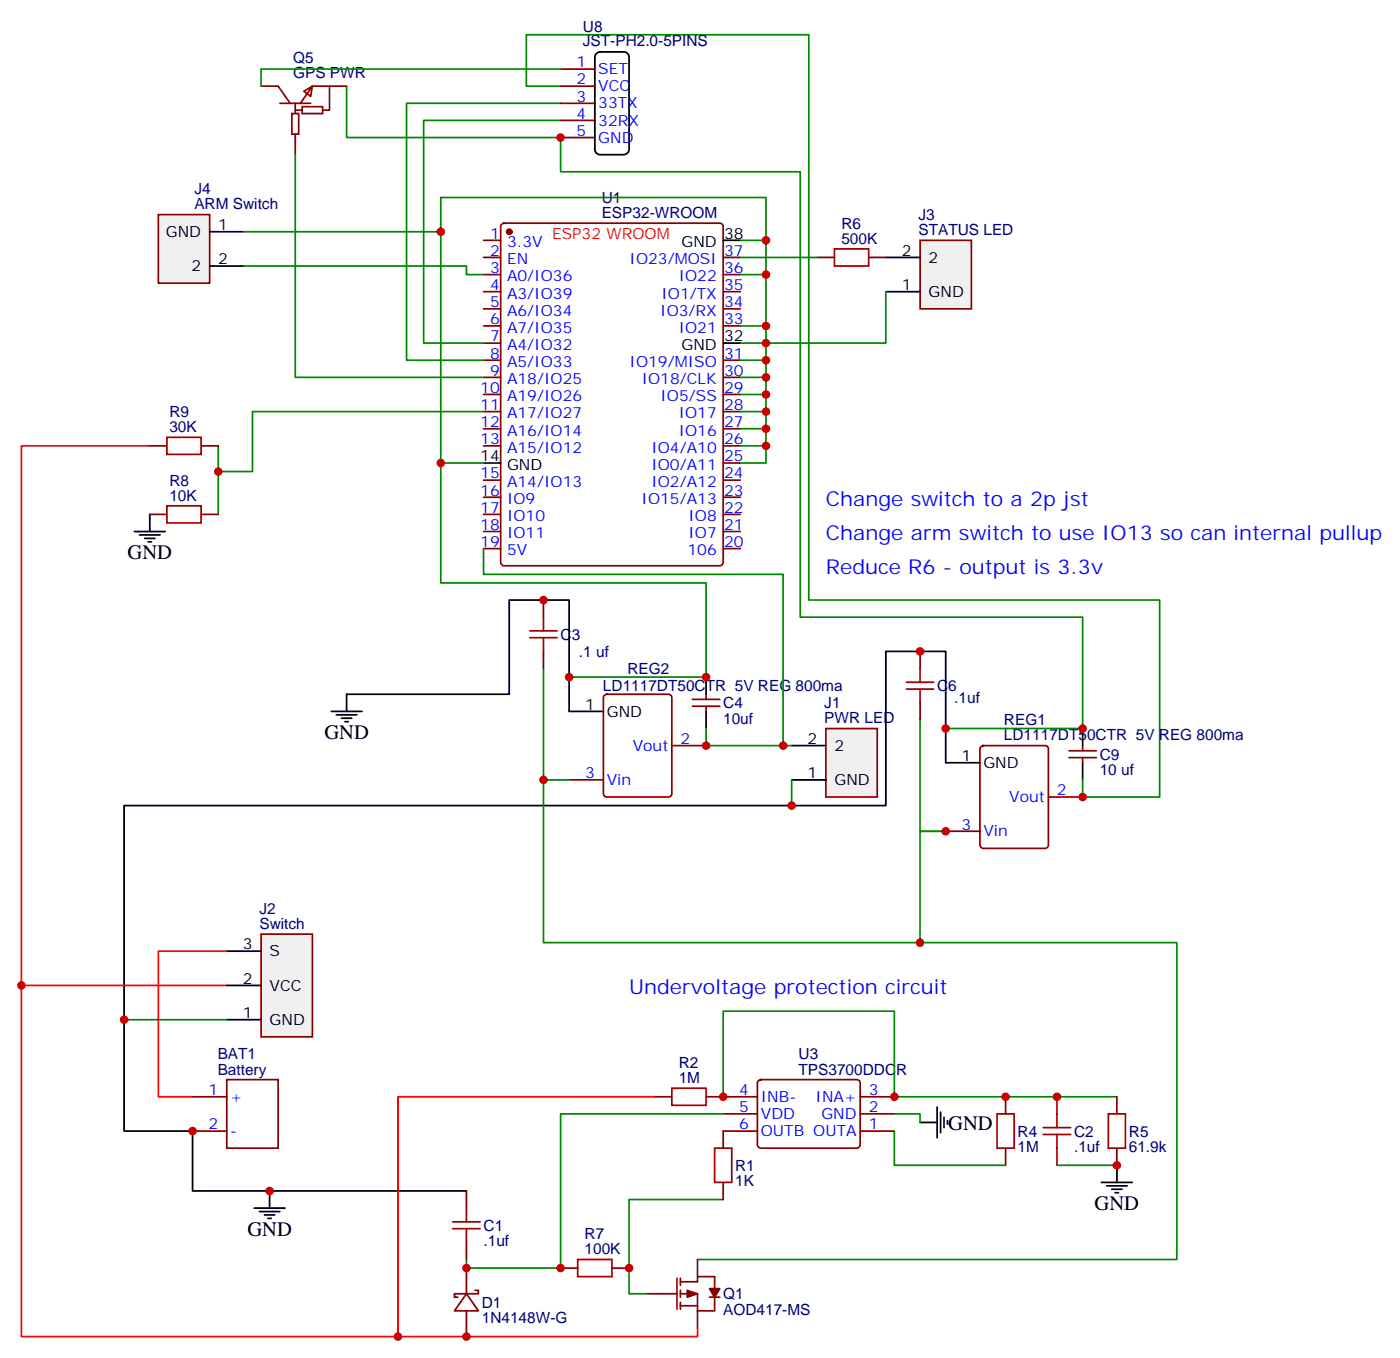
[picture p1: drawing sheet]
<svg xmlns="http://www.w3.org/2000/svg" width="289mm" height="280mm" viewBox="0 0 289 280" stroke-linecap="round" stroke-linejoin="round" font-family="sans-serif">
<g fill="none" stroke="#870000" stroke-width=".35">
<path d="M99.7 49.5h3.5M99.7 53h3.5M99.7 56.6h3.5M103.4 46.2l.5-.2h44.4a.71 .71 0 0 1 .7 .7v69.1a.76 .76 0 0 1-.7 .7h-44.4a.76 .76 0 0 1-.7-.7v-69.1zM149 53h3.6M149 56.6h3.6M99.7 60.1h3.5M99.7 63.6h3.5M99.7 67.1h3.5M99.7 70.7h3.5M99.7 74.2h3.5M99.7 77.7h3.5"/>
<path d="M149 60.1h3.6M149 63.6h3.6M149 67.1h3.6M149 74.2h3.6M149 77.7h3.6M99.7 81.2h3.5M99.7 84.8h3.5M99.7 88.3h3.5M99.7 91.8h3.5M99.7 98.9h3.5M149 81.2h3.6M149 84.8h3.6"/>
<path d="M149 88.3h3.6M149 91.8h3.6M149 98.9h3.6M149 95.4h3.6M99.7 102.4h3.5M99.7 105.9h3.5M99.7 109.5h3.5M99.7 113h3.5M149 102.4h3.6M149 105.9h3.6M149 109.5h3.6M149 113h3.6"/>
<path d="M39.7 225.9h7M39.7 232.9h7M46.7 222.4h10.6v14.1h-10.6zM134.9 225.9h3.6M145.5 225.9h3.5"/>
</g>
<circle cx="105" cy="47.7" r=".53" fill="#870000" stroke="#870000" stroke-width=".35"/>
<g fill="none" stroke="#000" stroke-width=".35">
<path d="M149 49.5h3.6M149 70.7h3.6M99.7 95.4h3.5M27.7 109.5h6.3M28.8 110.2h4.2M29.8 110.9h2.1M30.5 111.6h.7M30.9 105.9v3.6M182.6 134.2v31.7h-157v67h14.1v12.4h56.4M68.3 146.5h6.3M69.3 147.2h4.3M70.4 147.9h2.1"/>
<path d="M71.1 148.6h.7M71.4 143v3.5M52.4 248.8h6.3M53.4 249.5h4.3M54.5 250.2h2.1M55.2 250.9h.7M55.6 245.3v3.5"/>
</g>
<path d="M115.5 17.7h-7v-10.5h58.2v116.4h72.3v40.5h-15.9M115.5 21.3h-31.7v52.9h15.9M115.5 24.8h-28.2v45.9h12.4M152.6 49.5h5.3v21.2h-5.3M157.9 49.5v-8.8h-67.1v54.7h8.9M45 91.8v14.1M99.7 84.8h-47.7v12.3h-7M194.9 171.2h-5.3v22.9h52.9v65.3h-98.7" fill="none" stroke="#008700" stroke-width=".35"/>
<path d="M138.5 224.1h7v3.5h-7z" fill="none" stroke="#a10000" stroke-width=".35"/>
<path d="M30.9 91.8h-26.5v111.2h42.3" fill="none" stroke="#f00" stroke-width=".35"/>
<path d="M53.8 192.4h10.6v21.1h-10.6z" fill="#f0f0f0" stroke="#870000" stroke-width=".35"/>
<g fill="none" stroke="#000" stroke-width=".35">
<path d="M122.8 11.1l.8-.4h5a1.06 1.06 0 0 1 1 1v19.1a1.13 1.13 0 0 1-1 1.1h-5a1.13 1.13 0 0 1-1-1.1v-19.1zM145.5 139.5v3.5M182.6 134.2h12.3v22.9h7.1M71.4 143h33.6v-19.4h12.3v22.9h7.1M145.5 146.5v3.5M223.1 150v3.6M223.1 157.1v3.5M46.7 195.9h7.1M46.7 210h7.1M46.7 203h7.1M189.6 231.2h3.5M193.1 228v6.4"/>
<path d="M193.9 229.1v4.2M194.6 230.1v2.1M195.3 230.8v.7M230.2 240v3.5M227 243.5h6.4M228.1 244.2h4.2M229.1 244.9h2.1M229.8 245.6h.7"/>
</g>
<g fill="none" stroke="#008700" stroke-width=".35">
<path d="M71.4 17.7v10.6h44.1v7.1h49.4v91.7h58.2v22.9h-28.2M115.5 14.2h-61.7v3.5M60.9 31.9v45.8h38.8M152.6 56.6h5.3M152.6 67.1h5.3M157.9 70.7v3.5h-5.3M157.9 74.2v3.5h-5.3M157.9 77.7v3.5h-5.3M90.8 95.4v24.7h54.7v19.4h-28.2M157.9 81.2v3.6h-5.3M157.9 84.8v3.5h-5.3M157.9 88.3v3.5h-5.3"/>
<path d="M157.9 91.8v3.6h-5.3M99.7 113v5.3h61.7v35.3h-15.9v-3.6M112 137.7v22.9M189.6 148.3v22.9h5.3M117.3 160.6h-5.3v33.5h77.6M223.1 160.6v3.5M25.6 210h21.1M149 229.4h-33.5v31.8h-19.4v-1.8M149 225.9v-17.7h35.3v17.7h45.9M184.3 229.4h5.3v1.8M184.3 232.9v7.1h23M217.8 240h12.4"/>
<path d="M149 247.1h-19.4v19.4h3.6"/>
</g>
<path d="M46.7 195.9h-14.1v30h7.1M4.4 203v72.3h139.4v-1.8M134.9 225.9h-52.9v49.4" fill="none" stroke="#f00" stroke-width=".35"/>
<g fill="none" stroke="#870000" stroke-width=".35">
<path d="M53.8 17.7h3.5l2.5 3.6M62.6 18.8l1.8-1.1-.4 2.2zM67.9 17.7h3.5M115.5 14.2h7.1M115.5 17.7h7.1M57.7 21.3h6.3M60.1 23.4h1.5v4.2h-1.5zM60.9 21.3v2.1M60.9 27.6v4.3M60.9 22.7h1.4M61.9 21.3l2.5-3.6h3.5v5h-1.4M62.3 22h4.2v1.4h-4.2z"/>
<path d="M115.5 21.3h7.1M115.5 24.8h7.1M115.5 28.3h7.1M112 123.6v3.5M112 134.2v3.5M189.6 134.2v3.5M124.6 143.2l.5-.2h12.7a.71 .71 0 0 1 .7 .7v19.7a.76 .76 0 0 1-.7 .7h-12.7a.76 .76 0 0 1-.7-.7v-19.7zM138.5 153.6h7M142.7 144h5.6M142.7 145.5h5.6M145.5 143v1M145.5 145.5v1"/>
<path d="M189.6 144.7v3.6M202.2 153.8l.5-.2h12.7a.71 .71 0 0 1 .7 .7v19.7a.76 .76 0 0 1-.7 .7h-12.7a.76 .76 0 0 1-.7-.7v-19.7zM220.3 154.6h5.7M220.3 156h5.7M223.1 153.6v1M223.1 156v1.1M117.3 160.6h7.1M194.9 171.2h7.1M216.1 164.1h7M149 229.4h7.1M149 225.9h7.1M156.1 232.9h-7.1v3.6"/>
<path d="M156.3 222.6l.5-.2h19.8a.71 .71 0 0 1 .7 .7v12.7a.76 .76 0 0 1-.7 .7h-19.8a.76 .76 0 0 1-.7-.7v-12.7zM177.3 232.9h7M177.3 229.4h7M177.3 225.9h7M207.3 225.9v3.5M207.3 236.5v3.5M217.8 225.9v3.5M217.8 236.5v3.5M230.2 225.9v3.5M230.2 236.5v3.5M96.1 245.3v3.5M96.1 255.9v3.5"/>
<path d="M143.8 259.4v3.5M149 243.5v3.6M96.1 266.5l2.5 3.5h-4.9zM96.1 261.2v5.3M96.1 270v5.3M97.9 265.7h.7v.8h-4.9v.7h.7M115.5 261.2h3.6M126.1 261.2h3.5M133.2 266.5h6.3M139.5 263.3v6.3M140.2 266.5h3.6v3.5M140.2 264h3.6v-1.1h3.5v2.5"/>
<path d="M140.2 263.3v1.4M140.2 265.7v1.5M140.2 268.2v1.4M140.2 268.9h3.6M143.8 270v3.5M146.2 267.2h2.1M147.3 267.2v2.8h-3.5"/>
</g>
<g fill="#870000" stroke="#870000" stroke-width=".35">
<path d="M146.2 265.4h2.1l-1 1.8z"/>
<path d="M141.6 265.7l2.2 .8-2.2 .7z"/>
</g>
<g fill="none" stroke="#a10000" stroke-width=".35">
<path d="M109.2 129.9h5.6M109.2 131.3h5.6M112 127.1v2.8M112 131.3v2.9M189.6 137.7v2.8M186.8 140.5h5.6M186.8 141.9h5.6M189.6 141.9v2.8M147.3 236.5h3.5v7h-3.5zM205.5 229.4h3.5v7.1h-3.5zM215 232.2h5.7M215 233.6h5.7"/>
<path d="M217.8 229.4v2.8M217.8 233.6v2.9M228.4 229.4h3.6v7.1h-3.6zM93.3 251.6h5.7M93.3 253h5.7M96.1 248.8v2.8M96.1 253v2.9M119.1 259.4h7v3.5h-7z"/>
</g>
<path d="M170.2 150h10.6v14.1h-10.6z" fill="#f0f0f0" stroke="#870000" stroke-width=".35"/>
<path d="M163.2 153.6h7M163.2 160.6h7" fill="none" stroke="#000" stroke-width=".35"/>
<path d="M161.4 153.6h1.8M163.2 160.6v5.3" fill="none" stroke="#008700" stroke-width=".35"/>
<path d="M189.6 49.5h10.6v14.1h-10.6z" fill="#f0f0f0" stroke="#870000" stroke-width=".35"/>
<path d="M182.6 53h7M182.6 60.1h7" fill="none" stroke="#000" stroke-width=".35"/>
<path d="M172 51.3h7v3.5h-7zM34.4 90.1h7.1v3.5h-7.1zM34.4 104.2h7.1v3.5h-7.1z" fill="none" stroke="#a10000" stroke-width=".35"/>
<path d="M168.5 53h3.5M179 53h3.6M30.9 91.8h3.5M41.5 91.8h3.5M30.9 105.9h3.5M41.5 105.9h3.5" fill="none" stroke="#870000" stroke-width=".35"/>
<path d="M152.6 53h15.9M182.6 60.1v10.6h-24.7" fill="none" stroke="#008700" stroke-width=".35"/>
<path d="M32.6 44.2h10.6v14.1h-10.6z" fill="#f0f0f0" stroke="#870000" stroke-width=".35"/>
<path d="M43.2 47.7h7.1M43.2 54.8h7.1" fill="none" stroke="#000" stroke-width=".35"/>
<path d="M50.3 54.8h45.8v1.8h3.6M50.3 47.7h40.5" fill="none" stroke="#008700" stroke-width=".35"/>
<g fill="#c00">
<circle cx="45" cy="97.1" r=".88"/>
<circle cx="55.6" cy="245.3" r=".88"/>
<circle cx="39.7" cy="232.9" r=".88"/>
<circle cx="157.9" cy="49.5" r=".88"/>
<circle cx="25.6" cy="210" r=".88"/>
<circle cx="4.4" cy="203" r=".88"/>
<circle cx="115.5" cy="261.2" r=".88"/>
<circle cx="129.6" cy="261.2" r=".88"/>
<circle cx="82" cy="275.3" r=".88"/>
<circle cx="149" cy="225.9" r=".88"/>
<circle cx="184.3" cy="225.9" r=".88"/>
<circle cx="96.1" cy="261.2" r=".88"/>
<circle cx="96.1" cy="275.3" r=".88"/>
<circle cx="207.3" cy="225.9" r=".88"/>
<circle cx="217.8" cy="225.9" r=".88"/>
<circle cx="230.2" cy="240" r=".88"/>
<circle cx="189.6" cy="134.2" r=".88"/>
<circle cx="194.9" cy="150" r=".88"/>
<circle cx="223.1" cy="164.1" r=".88"/>
<circle cx="194.9" cy="171.2" r=".88"/>
<circle cx="223.1" cy="150" r=".88"/>
<circle cx="112" cy="123.6" r=".88"/>
<circle cx="117.3" cy="139.5" r=".88"/>
<circle cx="189.6" cy="194.1" r=".88"/>
<circle cx="112" cy="160.6" r=".88"/>
<circle cx="145.5" cy="153.6" r=".88"/>
<circle cx="90.8" cy="95.4" r=".88"/>
<circle cx="145.5" cy="139.5" r=".88"/>
<circle cx="157.9" cy="56.6" r=".88"/>
<circle cx="157.9" cy="67.1" r=".88"/>
<circle cx="157.9" cy="70.7" r=".88"/>
<circle cx="157.9" cy="74.2" r=".88"/>
<circle cx="157.9" cy="77.7" r=".88"/>
<circle cx="157.9" cy="81.2" r=".88"/>
<circle cx="157.9" cy="84.8" r=".88"/>
<circle cx="157.9" cy="88.3" r=".88"/>
<circle cx="115.5" cy="28.3" r=".88"/>
<circle cx="161.4" cy="153.6" r=".88"/>
<circle cx="163.2" cy="165.9" r=".88"/>
<circle cx="157.9" cy="91.8" r=".88"/>
<circle cx="90.8" cy="47.7" r=".88"/>
</g>
<g font-size="4.2" fill="#00f">
<text x="170.2" y="104.2">Change switch to a 2p jst</text>
<text x="170.2" y="111.2">Change arm switch to use IO13 so can internal pullup</text>
<text x="170.2" y="118.3">Reduce R6 - output is 3.3v</text>
<text x="129.6" y="204.7">Undervoltage protection circuit</text>
</g>
<g font-size="4.2">
<text x="26.3" y="115.1">GND</text>
<text x="66.9" y="152.2">GND</text>
<text x="195.4" y="232.6">GND</text>
<text x="225.6" y="249.2">GND</text>
<text x="51" y="254.5">GND</text>
</g>
<g font-size="3.2" fill="#000080">
<text x="120.1" y="9.6">JST-PH2.0-5PINS</text>
<text x="120.1" y="6.5">U8</text>
<text x="60.4" y="16">GPS PWR</text>
<text x="60.4" y="12.9">Q5</text>
<text x="40.1" y="40.1">J4</text>
<text x="124" y="41.9">U1</text>
<text x="40.1" y="43.1">ARM Switch</text>
<text x="124" y="44.9">ESP32-WROOM</text>
<text x="173.4" y="47.1">R6</text>
<text x="189.3" y="45.3">J3</text>
<text x="173.4" y="50.2">500K</text>
<text x="189.3" y="48.4">STATUS LED</text>
<text x="34.9" y="89">30K</text>
<text x="34.9" y="85.9">R9</text>
<text x="34.9" y="100">R8</text>
<text x="34.9" y="103.1">10K</text>
<text x="115.5" y="131.8">C3</text>
<text x="119.3" y="135.3">.1 uf</text>
<text x="124.3" y="142.4">LD1117DT50CTR 5V REG 800ma</text>
<text x="129.3" y="138.7">REG2</text>
<text x="193.1" y="142.4">C6</text>
<text x="149" y="149.1">10uf</text>
<text x="149.1" y="145.9">C4</text>
<text x="169.9" y="149">PWR LED</text>
<text x="169.9" y="145.8">J1</text>
<text x="196.7" y="144.7">.1uf</text>
<text x="206.9" y="149.3">REG1</text>
<text x="206.9" y="152.5">LD1117DT50CTR 5V REG 800ma</text>
<text x="226.7" y="159.6">10 uf</text>
<text x="226.7" y="156.5">C9</text>
<text x="53.5" y="191.3">Switch</text>
<text x="53.5" y="188.2">J2</text>
<text x="44.9" y="221.3">Battery</text>
<text x="44.9" y="218.1">BAT1</text>
<text x="139.9" y="220">R2</text>
<text x="164.6" y="221.3">TPS3700DDCR</text>
<text x="164.6" y="218.2">U3</text>
<text x="139.9" y="223.1">1M</text>
<text x="209.7" y="237.2">1M</text>
<text x="209.7" y="234.1">R4</text>
<text x="221.4" y="237.2">.1uf</text>
<text x="221.4" y="234.1">C2</text>
<text x="232.7" y="237.2">61.9k</text>
<text x="232.7" y="234.1">R5</text>
<text x="151.5" y="244.2">1K</text>
<text x="151.5" y="241.2">R1</text>
<text x="99.7" y="256.6">.1uf</text>
<text x="99.7" y="253.5">C1</text>
<text x="120.5" y="255.2">R7</text>
<text x="120.5" y="258.3">100K</text>
<text x="99.3" y="269.4">D1</text>
<text x="149" y="267.6">Q1</text>
<text x="99.3" y="272.5">1N4148W-G</text>
<text x="149" y="270.8">AOD417-MS</text>
</g>
<g font-size="3.2" fill="#00f">
<text x="118.8" y="13.9">1</text>
<text x="118.8" y="17.4">2</text>
<text x="123.3" y="15.3">SET</text>
<text x="118.8" y="20.9">3</text>
<text x="123.3" y="18.8">VCC</text>
<text x="123.3" y="22.3">33TX</text>
<text x="118.8" y="24.4">4</text>
<text x="118.8" y="28">5</text>
<text x="123.3" y="25.9">32RX</text>
<text x="123.3" y="29.4">GND</text>
<text x="101" y="49.1">1</text>
<text x="101" y="52.7">2</text>
<text x="104.5" y="50.9">3.3V</text>
<text x="149.2" y="52.7">37</text>
<text x="101" y="56.2">3</text>
<text x="101" y="59.7">4</text>
<text x="104.5" y="54.4">EN</text>
<text x="104.5" y="58">A0/IO36</text>
<text x="129.8" y="54.4">IO23/MOSI</text>
<text x="139.9" y="58">IO22</text>
<text x="149.2" y="59.7">35</text>
<text x="149.2" y="56.2">36</text>
<text x="101" y="63.3">5</text>
<text x="104.5" y="61.5">A3/IO39</text>
<text x="104.5" y="65">A6/IO34</text>
<text x="136.1" y="65">IO3/RX</text>
<text x="136.3" y="61.5">IO1/TX</text>
<text x="149.2" y="63.3">34</text>
<text x="101" y="66.8">6</text>
<text x="101" y="70.3">7</text>
<text x="104.5" y="68.5">A7/IO35</text>
<text x="139.9" y="68.5">IO21</text>
<text x="149.2" y="66.8">33</text>
<text x="101" y="73.8">8</text>
<text x="101" y="77.4">9</text>
<text x="104.5" y="72.1">A4/IO32</text>
<text x="104.5" y="75.6">A5/IO33</text>
<text x="129.8" y="75.6">IO19/MISO</text>
<text x="149.2" y="77.4">30</text>
<text x="149.2" y="73.8">31</text>
<text x="99" y="80.9">10</text>
<text x="104.5" y="79.1">A18/IO25</text>
<text x="104.5" y="82.7">A19/IO26</text>
<text x="132.3" y="79.1">IO18/CLK</text>
<text x="136.1" y="82.7">IO5/SS</text>
<text x="149.2" y="80.9">29</text>
<text x="99" y="84.4">11</text>
<text x="99" y="87.9">12</text>
<text x="104.5" y="86.2">A17/IO27</text>
<text x="104.5" y="89.7">A16/IO14</text>
<text x="139.9" y="89.7">IO16</text>
<text x="139.9" y="86.2">IO17</text>
<text x="149.2" y="87.9">27</text>
<text x="149.2" y="84.4">28</text>
<text x="99" y="91.5">13</text>
<text x="104.5" y="93.2">A15/IO12</text>
<text x="134.3" y="93.2">IO4/A10</text>
<text x="149.2" y="95">25</text>
<text x="149.2" y="91.5">26</text>
<text x="99" y="98.5">15</text>
<text x="104.5" y="100.3">A14/IO13</text>
<text x="134.3" y="100.3">IO2/A12</text>
<text x="134.3" y="96.8">IO0/A11</text>
<text x="149.2" y="98.5">24</text>
<text x="99" y="102.1">16</text>
<text x="99" y="105.6">17</text>
<text x="104.5" y="103.8">IO9</text>
<text x="104.5" y="107.4">IO10</text>
<text x="132.2" y="103.8">IO15/A13</text>
<text x="141.9" y="107.4">IO8</text>
<text x="149.2" y="105.6">22</text>
<text x="149.2" y="102.1">23</text>
<text x="99" y="109.1">18</text>
<text x="99" y="112.6">19</text>
<text x="104.5" y="110.9">IO11</text>
<text x="141.9" y="110.9">IO7</text>
<text x="149.2" y="112.6">20</text>
<text x="149.2" y="109.1">21</text>
<text x="104.5" y="114.4">5V</text>
<text x="141.7" y="114.4">106</text>
<text x="130.4" y="154.6">Vout</text>
<text x="140.2" y="153.2">2</text>
<text x="120.6" y="160.3">3</text>
<text x="125.1" y="161.7">Vin</text>
<text x="208" y="165.2">Vout</text>
<text x="217.8" y="163.8">2</text>
<text x="198.2" y="170.9">3</text>
<text x="202.7" y="172.3">Vin</text>
<text x="43" y="225.5">1</text>
<text x="47.4" y="226.9">+</text>
<text x="152.3" y="225.5">4</text>
<text x="156.8" y="226.9">INB-</text>
<text x="168.1" y="226.9">INA+</text>
<text x="179" y="225.5">3</text>
<text x="43" y="232.6">2</text>
<text x="47.4" y="234">-</text>
<text x="152.3" y="229.1">5</text>
<text x="152.3" y="232.6">6</text>
<text x="156.8" y="230.5">VDD</text>
<text x="156.8" y="234">OUTB OUTA</text>
<text x="169.3" y="230.5">GND</text>
<text x="179" y="232.6">1</text>
<text x="179" y="229.1">2</text>
</g>
<g font-size="3.2">
<text x="45" y="47.4">1</text>
<text x="34.2" y="48.8">GND</text>
<text x="140.5" y="50.9">GND</text>
<text x="149.2" y="49.1">38</text>
<text x="185.8" y="52.7">2</text>
<text x="39.4" y="55.8">2</text>
<text x="45" y="54.4">2</text>
<text x="185.8" y="59.7">1</text>
<text x="191.4" y="54.1">2</text>
<text x="191.4" y="61.1">GND</text>
<text x="149.2" y="70.3">32</text>
<text x="140.5" y="72.1">GND</text>
<text x="99" y="95">14</text>
<text x="104.5" y="96.8">GND</text>
<text x="120.6" y="146.2">1</text>
<text x="125.1" y="147.6">GND</text>
<text x="166.4" y="153.2">2</text>
<text x="172" y="154.6">2</text>
<text x="166.4" y="160.3">1</text>
<text x="172" y="161.7">GND</text>
<text x="198.2" y="156.7">1</text>
<text x="202.7" y="158.2">GND</text>
<text x="50" y="195.5">3</text>
<text x="55.6" y="197">S</text>
<text x="50" y="202.6">2</text>
<text x="50" y="209.7">1</text>
<text x="55.6" y="204">VCC</text>
<text x="55.6" y="211.1">GND</text>
</g>
<text font-size="3.2" fill="#f00" x="113.8" y="49.2">ESP32 WROOM</text>
</svg>
